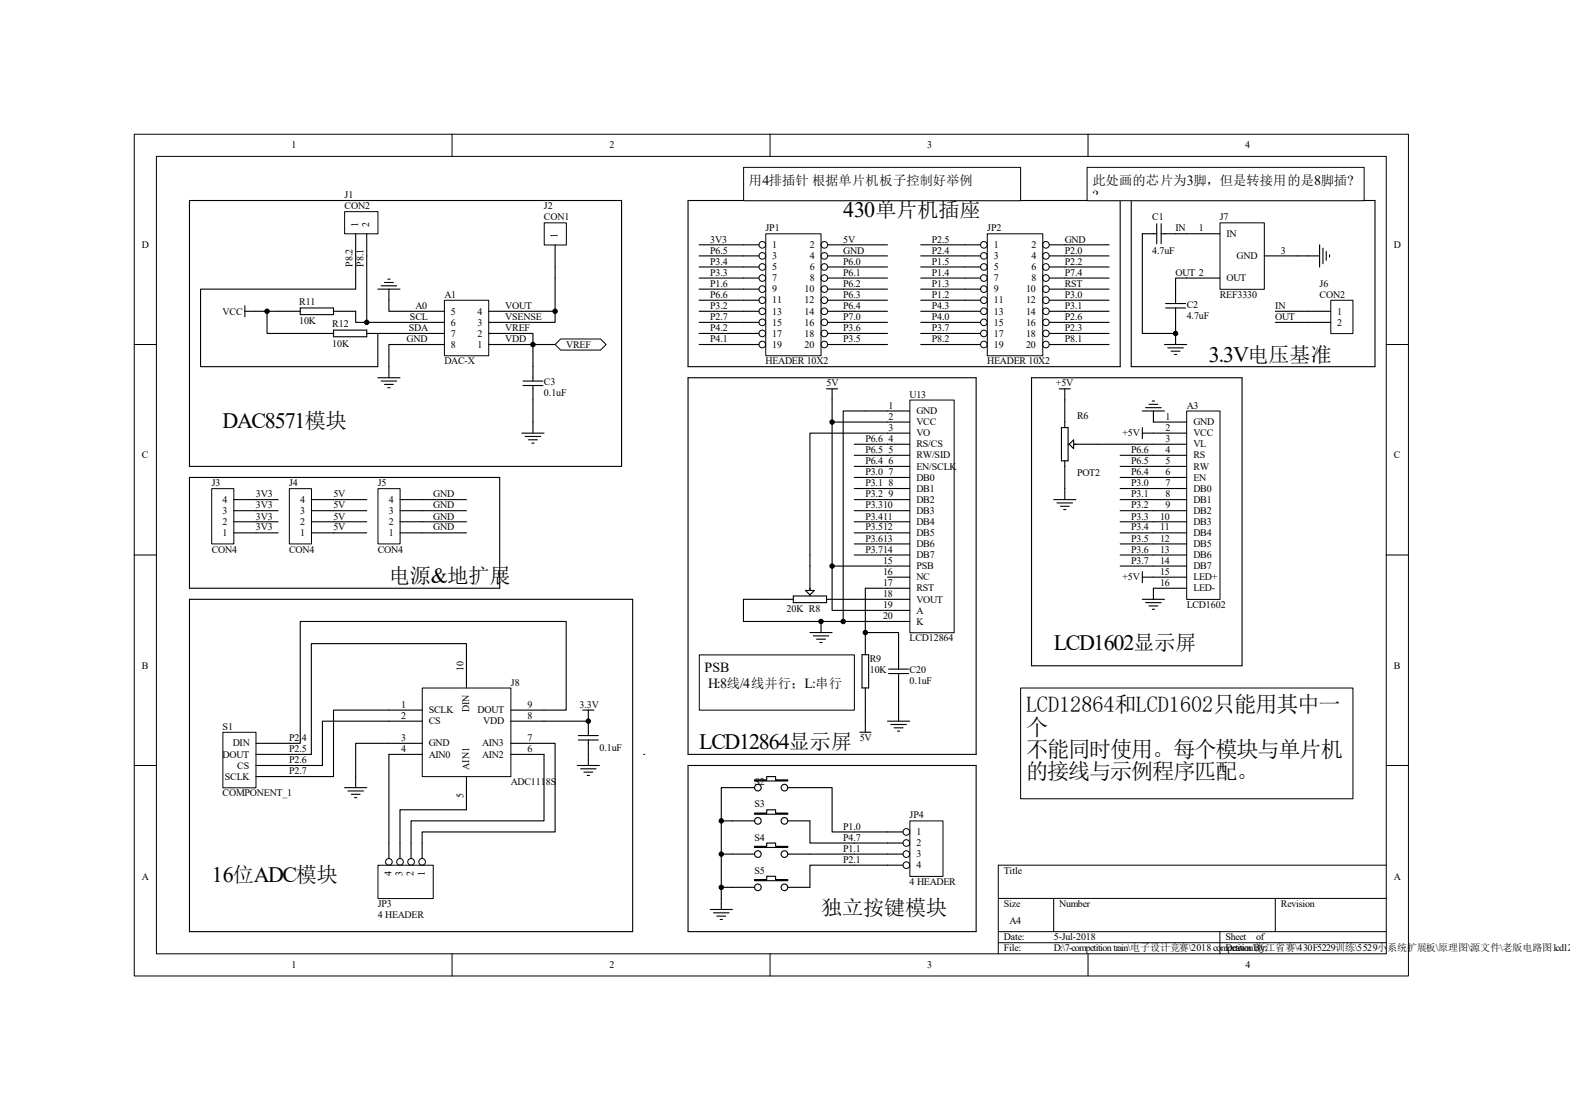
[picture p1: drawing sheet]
<svg xmlns="http://www.w3.org/2000/svg" width="297mm" height="210mm" viewBox="0 0 297 210" stroke-linecap="round" stroke-linejoin="round" font-family="sans-serif">
<g fill="none" stroke="#000" stroke-width=".19">
<path d="M25.4 25.4h241v159.3h-241zM29.6 29.6h232.7v150.9h-232.7zM85.5 25.4v4.2M145.7 25.4v4.2M205.8 25.4v4.2M25.4 65.2h4.2M262.2 65.2h4.2M25.4 105h4.2M262.2 105h4.2M25.4 144.8h4.2M262.2 144.8h4.2M188.9 170h73.3"/>
<path d="M188.9 176.3h73.3M188.9 178.4h73.3M199.3 170v6.3M230.8 176.3v4.2M241.3 170v6.3M262.2 163.7h-73.3v16.8M85.5 180.5v4.2M145.7 180.5v4.2M205.8 180.5v4.2"/>
</g>
<path d="M84.1 56.9h8.4v10.4h-8.4z" fill="#fff"/>
<path d="M84.1 56.8h8.4v10.5h-8.4z" fill="none" stroke="#000" stroke-width=".19"/>
<g fill="none" stroke="#000" stroke-width=".21">
<path d="M46.3 58.9h10.5M46.3 57.8v2.1M50.5 58.9v4.2h12.6M56.8 58.3h6.3v1.2h-6.3zM63.1 58.9h4.2v2.1h16.8M67.3 48.4v6.3h-29.4v14.7h33.6v-6.3M69.4 48.4v12.6M71.5 54.7h4.2M72.1 54.1h2.9M72.7 53.4h1.7M73.4 52.8h.4M73.6 54.7v4.2h10.5"/>
<path d="M92.4 58.9h12.6M105 58.9v2.1h-12.6M105 52.6v6.3M63.1 62.5h6.3v1.2h-6.3zM69.4 63.1h14.7M71.5 71.5h4.2M72.1 72.1h2.9M72.7 72.7h1.7M73.4 73.4h.4M84.1 65.2h-10.5v6.3M92.4 65.2h8.4v6.9M92.4 63.1h8.4v2.1"/>
<path d="M98.9 72.9h3.8M98.9 72.1h3.8M100.8 72.9v9.1M98.7 82h4.2M99.4 82.6h2.9M100 83.2h1.7M100.6 83.8h.4M144.8 113.4h5.3M150.1 112.8h6.3v1.2h-6.3zM153.2 107.1v5.7M156.4 113.4h5.2M163.7 119.7v4.2"/>
<path d="M73.6 136.4h-12.6v8.4h-6.3M73.6 134.4h-10.5v12.5h-8.4M88.2 123.9v-2.1h-29.3v20.9M102.9 134.4h4.2v-16.8h-50.3v23h-2.1M102.9 136.4h8.4v2.8M109.4 139.2h3.8M163.1 123.9h1.2v6.3h-1.2zM163.7 130.2v4.2M65.2 149h4.2M65.8 149.7h3M66.4 150.3h1.7M67.1 150.9h.4"/>
<path d="M73.6 140.6h-6.3v8.4M73.6 142.7v16.8M88.2 153.2h-12.5v6.3M102.9 142.7v12.6h-25.1v4.2M102.9 140.6h2.1v16.8h-25.1v2.1M109.2 144.8h4.2M109.4 140h3.8M109.8 145.5h3M110.5 146.1h1.6M111.1 146.7h.4M111.3 140v4.8"/>
</g>
<circle cx="50.5" cy="58.9" r=".42" fill="#000" stroke="#000" stroke-width=".19"/>
<path d="M152.4 111.7h1.7l-.9 .9z" fill="#fff" stroke="#000" stroke-width=".21"/>
<g fill="none" stroke="#000" stroke-width=".21">
<path d="M156.4 73.6h2.1M157.4 73.6v41.9h10.5M157.4 79.9h10.5M167.9 77.8h-8.4v39.8M161.6 86.1h6.3M161.6 88.2h6.3M167.9 82h-14.7v23M153.2 119.7h4.2M155.3 117.6v2.1M167.9 111.3h-4.2v8.4h6.3v6.9M153.8 120.3h3M154.5 120.9h1.7"/>
<path d="M155.1 121.6h.4M162.7 138.5h2.1M163.7 134.4v4.1M167.9 136.4h4.2M168.1 127.4h3.8M168.1 126.6h3.8M168.5 137.1h3M169.2 137.7h1.6M169.8 138.3h.4M170 127.4v9"/>
</g>
<path d="M172.2 75.7h8.3v44h-8.3z" fill="#fff"/>
<path d="M172.1 75.7h8.4v44h-8.4z" fill="none" stroke="#000" stroke-width=".19"/>
<g fill="none" stroke="#000" stroke-width=".21">
<path d="M167.9 77.8h4.2M167.9 79.9h4.2M167.9 82h4.2M167.9 84.1h4.2M167.9 86.1h4.2M167.9 88.2h4.2M167.9 90.3h4.2M167.9 92.4h4.2M167.9 94.5h4.2M167.9 96.6h4.2M167.9 98.7h4.2M140.6 113.4v4.2h31.5"/>
<path d="M153.2 105v2.1M167.9 100.8h4.2M167.9 102.9h4.2M167.9 105h4.2M167.9 107.1h4.2M167.9 109.2h4.2M167.9 111.3h4.2M167.9 113.4h4.2M167.9 115.5h4.2"/>
</g>
<path d="M144.9 44.3h10.4v23h-10.4z" fill="#fff"/>
<g fill="none" stroke="#000" stroke-width=".19">
<path d="M144.9 44.2h10.4v23.1h-10.4z"/>
<circle cx="144.2" cy="46.3" r=".63"/>
<circle cx="144.2" cy="56.8" r=".63"/>
<circle cx="144.2" cy="48.4" r=".63"/>
<circle cx="144.2" cy="54.7" r=".63"/>
<circle cx="144.2" cy="58.9" r=".63"/>
<circle cx="144.2" cy="50.5" r=".63"/>
<circle cx="144.2" cy="52.6" r=".63"/>
<circle cx="155.9" cy="50.5" r=".63"/>
<circle cx="155.9" cy="46.3" r=".63"/>
<circle cx="155.9" cy="54.7" r=".63"/>
<circle cx="155.9" cy="48.4" r=".63"/>
<circle cx="155.9" cy="52.6" r=".63"/>
<circle cx="155.9" cy="58.9" r=".63"/>
<circle cx="155.9" cy="56.8" r=".63"/>
<circle cx="144.2" cy="63.1" r=".63"/>
<circle cx="144.2" cy="65.2" r=".63"/>
<circle cx="144.2" cy="61" r=".63"/>
<circle cx="155.9" cy="65.2" r=".63"/>
<circle cx="155.9" cy="63.1" r=".63"/>
<circle cx="155.9" cy="61" r=".63"/>
</g>
<g fill="none" stroke="#000" stroke-width=".21">
<path d="M132.3 46.3h11.3M132.3 48.4h11.3M132.3 50.5h11.3M132.3 52.6h11.3M132.3 54.7h11.3M132.3 56.8h11.3M132.3 58.9h11.3M156.6 46.3h11.3M156.6 48.4h11.3M156.6 50.5h11.3M156.6 52.6h11.3M156.6 54.7h11.3"/>
<path d="M156.6 56.8h11.3M156.6 58.9h11.3M132.3 61h11.3M132.3 63.1h11.3M132.3 65.2h11.3M156.6 61h11.3M156.6 63.1h11.3M156.6 65.2h11.3M161.6 90.3h6.3M161.6 92.4h6.3M161.6 94.5h6.3M161.6 96.6h6.3"/>
<path d="M161.6 98.7h6.3M140.6 113.4h4.2M161.6 100.8h6.3M161.6 102.9h6.3M161.6 105h6.3M161.6 113.4h6.3"/>
</g>
<path d="M186.8 44.3h10.5v23h-10.5z" fill="#fff"/>
<g fill="none" stroke="#000" stroke-width=".19">
<path d="M186.8 44.2h10.5v23.1h-10.5z"/>
<circle cx="186.1" cy="50.5" r=".63"/>
<circle cx="186.1" cy="52.6" r=".63"/>
<circle cx="186.1" cy="48.4" r=".63"/>
<circle cx="186.1" cy="58.9" r=".63"/>
<circle cx="186.1" cy="46.3" r=".63"/>
<circle cx="186.1" cy="54.7" r=".63"/>
<circle cx="186.1" cy="56.8" r=".63"/>
<circle cx="197.9" cy="48.4" r=".63"/>
<circle cx="197.9" cy="52.6" r=".63"/>
<circle cx="197.9" cy="56.8" r=".63"/>
<circle cx="197.9" cy="50.5" r=".63"/>
<circle cx="197.9" cy="46.3" r=".63"/>
<circle cx="197.9" cy="54.7" r=".63"/>
<circle cx="197.9" cy="58.9" r=".63"/>
<circle cx="186.1" cy="61" r=".63"/>
<circle cx="186.1" cy="63.1" r=".63"/>
<circle cx="186.1" cy="65.2" r=".63"/>
<circle cx="197.9" cy="65.2" r=".63"/>
<circle cx="197.9" cy="63.1" r=".63"/>
<circle cx="197.9" cy="61" r=".63"/>
</g>
<g fill="none" stroke="#000" stroke-width=".21">
<path d="M174.2 46.3h11.3M174.2 48.4h11.3M174.2 50.5h11.3M174.2 52.6h11.3M174.2 54.7h11.3M174.2 56.8h11.3M174.2 58.9h11.3M198.5 46.3h11.3M198.5 48.4h11.3M198.5 50.5h11.3M198.5 52.6h11.3M198.5 54.7h11.3"/>
<path d="M198.5 56.8h11.3M198.5 58.9h11.3M174.2 61h11.3M174.2 63.1h11.3M174.2 65.2h11.3M198.5 61h11.3M198.5 63.1h11.3M198.5 65.2h11.3"/>
</g>
<path d="M71.5 163.7h10.5v6.3h-10.5z" fill="#fff"/>
<g fill="none" stroke="#000" stroke-width=".19">
<path d="M71.5 163.7h10.5v6.3h-10.5z"/>
<circle cx="73.6" cy="163.1" r=".63"/>
<circle cx="75.7" cy="163.1" r=".63"/>
<circle cx="77.8" cy="163.1" r=".63"/>
<circle cx="79.9" cy="163.1" r=".63"/>
</g>
<path d="M161.6 84.1h6.3M73.6 159.5v2.9M75.7 159.5v2.9M77.8 159.5v2.9M79.9 159.5v2.9M138.5 149h4.2M149 149h4.2" fill="none" stroke="#000" stroke-width=".21"/>
<path d="M142.7 147.6h2.3v-.7h1.7v.7h2.3v.2h-6.3z" fill-rule="evenodd" fill="#fff" stroke="#000" stroke-width=".21"/>
<g fill="none" stroke="#000" stroke-width=".21">
<path d="M138.5 155.3h4.2M149 155.3h4.2"/>
<circle cx="143.4" cy="149" r=".63"/>
<circle cx="148.4" cy="149" r=".63"/>
</g>
<path d="M142.7 153.8h2.3v-.6h1.7v.6h2.3v.3h-6.3z" fill-rule="evenodd" fill="#fff" stroke="#000" stroke-width=".21"/>
<g fill="none" stroke="#000" stroke-width=".21">
<path d="M138.5 161.6h4.2M149 161.6h4.2"/>
<circle cx="143.4" cy="155.3" r=".63"/>
<circle cx="148.4" cy="155.3" r=".63"/>
</g>
<path d="M142.7 160.1h2.3v-.6h1.7v.6h2.3v.2h-6.3z" fill-rule="evenodd" fill="#fff" stroke="#000" stroke-width=".21"/>
<g fill="none" stroke="#000" stroke-width=".21">
<path d="M138.5 167.9h4.2M149 167.9h4.2"/>
<circle cx="143.4" cy="161.6" r=".63"/>
<circle cx="148.4" cy="161.6" r=".63"/>
</g>
<path d="M142.7 166.4h2.3v-.6h1.7v.6h2.3v.2h-6.3z" fill-rule="evenodd" fill="#fff" stroke="#000" stroke-width=".21"/>
<g fill="none" stroke="#000" stroke-width=".21">
<path d="M136.5 155.3h2M138.5 149h-2v23.1M153.2 149h4.2v8.4h4.2M153.2 155.3v4.2h8.4M134.4 172.1h4.1M135 172.7h2.9M135.6 173.3h1.7M136.2 174h.5M136.5 167.9h2M136.5 161.6h2M153.2 161.6h8.4M161.6 163.7h-8.4v4.2"/>
<circle cx="143.4" cy="167.9" r=".63"/>
<circle cx="148.4" cy="167.9" r=".63"/>
</g>
<path d="M42.2 138.6h6.2v10.5h-6.2z" fill="#fff"/>
<path d="M42.2 138.6h6.2v10.5h-6.2z" fill="none" stroke="#000" stroke-width=".19"/>
<path d="M48.4 140.6h6.3M48.4 142.7h10.5M48.4 144.8h6.3M48.4 146.9h6.3" fill="none" stroke="#000" stroke-width=".21"/>
<path d="M172.2 155.4h6.2v10.4h-6.2z" fill="#fff"/>
<g fill="none" stroke="#000" stroke-width=".19">
<path d="M172.1 155.3h6.3v10.5h-6.3z"/>
<circle cx="171.5" cy="157.4" r=".63"/>
<circle cx="171.5" cy="159.5" r=".63"/>
<circle cx="171.5" cy="163.7" r=".63"/>
<circle cx="171.5" cy="161.6" r=".63"/>
</g>
<path d="M167.9 157.4h2.9M167.9 159.5h2.9M167.9 161.6h2.9M167.9 163.7h2.9" fill="none" stroke="#000" stroke-width=".21"/>
<path d="M40.1 92.5h4.1v10.4h-4.1z" fill="#fff"/>
<path d="M40 92.5h4.2v10.4h-4.2z" fill="none" stroke="#000" stroke-width=".19"/>
<path d="M44.2 98.7h4.2M44.2 96.6h4.2M44.2 94.5h4.2M44.2 100.8h4.2" fill="none" stroke="#000" stroke-width=".21"/>
<path d="M54.8 92.5h4.1v10.4h-4.1z" fill="#fff"/>
<path d="M54.7 92.5h4.2v10.4h-4.2z" fill="none" stroke="#000" stroke-width=".19"/>
<path d="M58.9 98.7h4.2M58.9 96.6h4.2M58.9 94.5h4.2M58.9 100.8h4.2" fill="none" stroke="#000" stroke-width=".21"/>
<path d="M71.5 92.5h4.2v10.4h-4.2z" fill="#fff"/>
<path d="M71.5 92.5h4.2v10.4h-4.2z" fill="none" stroke="#000" stroke-width=".19"/>
<g fill="none" stroke="#000" stroke-width=".21">
<path d="M35.8 37.9h81.8v50.3h-81.8zM130.2 37.9h81.7v31.5h-81.7zM130.2 71.5h54.5v71.2h-54.5zM35.8 90.3h58.7v21h-58.7zM48.4 98.7h4.2M48.4 96.6h4.2M48.4 94.5h4.2M63.1 98.7h6.3M63.1 96.6h6.3M63.1 94.5h6.3M75.7 98.7h12.5M75.7 96.6h12.5"/>
<path d="M75.7 94.5h12.5M35.8 113.4h83.9v62.9h-83.9zM48.4 100.8h4.2M63.1 100.8h6.3M75.7 100.8h12.5M121.8 142.7h.1M130.2 144.8h54.5v31.5h-54.5zM161.6 157.4h6.3M161.6 159.5h6.3M161.6 161.6h6.3M161.6 163.7h6.3"/>
</g>
<g fill="#000" stroke="#000" stroke-width=".19">
<circle cx="136.5" cy="155.3" r=".42"/>
<circle cx="136.5" cy="161.6" r=".42"/>
<circle cx="136.5" cy="167.9" r=".42"/>
</g>
<path d="M224.5 77.8h6.3v35.6h-6.3z" fill="#fff"/>
<path d="M224.5 77.8h6.3v35.6h-6.3z" fill="none" stroke="#000" stroke-width=".19"/>
<g fill="none" stroke="#000" stroke-width=".21">
<path d="M200.4 73.6h2.1M201.4 73.6v7.3M216.1 77.8h4.2M216.7 77.1h3M217.4 76.5h1.6M218 75.9h.4M218.2 77.8v2.1h6.3M199.3 94.5h4.2M200 95.2h2.9M200.6 95.8h1.7M200.8 80.9h1.3v6.3h-1.3zM201.2 96.4h.4"/>
<path d="M201.4 87.2v7.3M202.1 84.1h22.4M211.9 86.1h12.6M211.9 88.2h12.6M211.9 90.3h12.6M211.9 92.4h12.6M211.9 94.5h12.6M211.9 96.6h12.6M211.9 98.7h12.6M216.1 82h8.4M216.1 80.9v2.1M211.9 100.8h12.6"/>
<path d="M211.9 102.9h12.6M211.9 105h12.6M211.9 107.1h12.6M216.1 109.2h8.4M216.1 113.4h4.2M216.1 108.2v2M216.7 114h3M217.4 114.6h1.6M218 115.3h.4M224.5 111.3h-6.3v2.1"/>
</g>
<path d="M202.3 84.1l.8-.9v1.7z" fill="#fff" stroke="#000" stroke-width=".21"/>
<path d="M195.1 71.5h39.9v54.5h-39.9z" fill="none" stroke="#000" stroke-width=".21"/>
<path d="M65.2 40.1h6.3v4.1h-6.3z" fill="#fff"/>
<path d="M65.2 40h6.3v4.2h-6.3z" fill="none" stroke="#000" stroke-width=".19"/>
<path d="M67.3 44.2v4.2M69.4 44.2v4.2" fill="none" stroke="#000" stroke-width=".21"/>
<g fill="#000" stroke="#000" stroke-width=".19">
<circle cx="105" cy="58.9" r=".42"/>
<circle cx="69.4" cy="61" r=".42"/>
<circle cx="157.4" cy="79.9" r=".42"/>
<circle cx="155.3" cy="117.6" r=".42"/>
<circle cx="159.5" cy="117.6" r=".42"/>
<circle cx="163.7" cy="119.7" r=".42"/>
</g>
<path d="M103 42.2h4.1v4.2h-4.1z" fill="#fff"/>
<path d="M103 42.2h4.1v4.2h-4.1z" fill="none" stroke="#000" stroke-width=".19"/>
<path d="M105 46.3v6.3" fill="none" stroke="#000" stroke-width=".21"/>
<path d="M79.9 130.2h16.7v16.7h-16.7z" fill="#fff"/>
<path d="M79.9 130.2h16.7v16.7h-16.7z" fill="none" stroke="#000" stroke-width=".19"/>
<path d="M73.6 134.4h6.3M73.6 136.4h6.3M88.2 123.9v6.3M96.6 134.4h6.3M96.6 136.4h6.3M73.6 140.6h6.3M73.6 142.7h6.3M88.2 146.9v6.3M96.6 140.6h6.3M96.6 142.7h6.3" fill="none" stroke="#000" stroke-width=".21"/>
<path d="M230.8 42.2h8.4v12.5h-8.4z" fill="#fff"/>
<path d="M230.8 42.2h8.4v12.5h-8.4z" fill="none" stroke="#000" stroke-width=".19"/>
<g fill="none" stroke="#000" stroke-width=".21">
<path d="M218.8 44.2h-2.7v18.9h6.3M218.8 42.3v3.8M219.7 44.2h11.1M219.7 42.3v3.8M220.5 58.3h3.8M220.5 57.4h3.8M222.4 58.3v6.9M230.8 52.6h-8.4v4.8M239.2 48.4h10.4M249.6 46.3v4.2M250.3 47v2.9M250.9 47.6v1.7"/>
<path d="M251.5 48.2v.4M220.3 65.2h4.2M220.9 65.8h3M221.6 66.4h1.6M222.2 67.1h.4M110.3 134.4h2.1M111.3 134.4v2"/>
</g>
<path d="M251.8 56.9h4.1v6.2h-4.1z" fill="#fff"/>
<path d="M251.8 56.8h4.1v6.3h-4.1z" fill="none" stroke="#000" stroke-width=".19"/>
<path d="M214 37.9h46.1v31.5h-46.1zM241.3 58.9h10.4M241.3 61h10.4" fill="none" stroke="#000" stroke-width=".21"/>
<g fill="#000" stroke="#000" stroke-width=".19">
<circle cx="222.4" cy="63.1" r=".42"/>
<circle cx="111.3" cy="136.4" r=".42"/>
</g>
<path d="M105 65.2l1.1-1.1h7.5l1.1 1.1-1.1 1h-7.5z" fill-rule="evenodd" fill="#fff" stroke="#000" stroke-width=".19"/>
<path d="M100.8 65.2h4.2M157.4 107.1h10.5" fill="none" stroke="#000" stroke-width=".21"/>
<g fill="#000" stroke="#000" stroke-width=".19">
<circle cx="100.8" cy="65.2" r=".42"/>
<circle cx="157.4" cy="107.1" r=".42"/>
</g>
<path d="M132.3 124h29.3v10.4h-29.3z" fill="#fff"/>
<path d="M132.3 123.9h29.3v10.5h-29.3z" fill="none" stroke="#000" stroke-width=".19"/>
<path d="M140.7 31.7h52.4v6.3h-52.4z" fill="#fff"/>
<path d="M140.7 31.7h52.4v6.3h-52.4z" fill="none" stroke="#000" stroke-width=".19"/>
<path d="M205.7 31.7h52.4v6.3h-52.4z" fill="#fff"/>
<path d="M205.7 31.7h52.4v6.3h-52.4z" fill="none" stroke="#000" stroke-width=".19"/>
<path d="M193.1 130.2h62.8v20.9h-62.8z" fill="#fff"/>
<path d="M193.1 130.2h62.8v20.9h-62.8z" fill="none" stroke="#000" stroke-width=".19"/>
<g font-size="4.2">
<text x="159.5" y="41.1">430单片机插座</text>
<text x="228.7" y="68.4">3.3V电压基准</text>
<text x="42.1" y="81">DAC8571模块</text>
<text x="199.3" y="122.9">LCD1602显示屏</text>
<text x="194.1" y="134.8">LCD12864和LCD1602只能用其中一</text>
<text x="132.2" y="141.8">LCD12864显示屏</text>
<text x="194.1" y="139">个</text>
<text x="194.1" y="143.2">不能同时使用。每个模块与单片机</text>
<text x="194.1" y="147.4">的接线与示例程序匹配。</text>
<text x="40" y="166.9">16位ADC模块</text>
</g>
<g font-size="4">
<text x="73.6" y="110.3">电源&amp;地扩展</text>
<text x="155.3" y="173.2">独立按键模块</text>
</g>
<g font-size="2.6">
<text x="206.7" y="37.9">?</text>
<text x="133.3" y="127.2">PSB</text>
<text x="133.9" y="130.1">H:8线/4线并行；L:串行</text>
</g>
<g font-size="2.5">
<text x="141.7" y="35">用4排插针 根据单片机板子控制好举例</text>
<text x="206.7" y="35">此处画的芯片为3脚，但是转接用的是8脚插?</text>
</g>
<g font-size="1.9">
<text x="55.1" y="28.1">1</text>
<text x="115.3" y="28.1">2</text>
<text x="175.4" y="28.1">3</text>
<text x="235.6" y="28.1">4</text>
<text x="65.2" y="37.5">J1</text>
<text x="65.2" y="39.6">CON2</text>
<text x="102.9" y="39.6">J2</text>
<text x="102.9" y="41.7">CON1</text>
<text x="218" y="41.7">C1</text>
<text x="230.8" y="41.7">J7</text>
<text x="26.8" y="46.9">D</text>
<text x="67.8" y="43" transform="rotate(-90 67.8 43)">1</text>
<text x="69.8" y="43" transform="rotate(-90 69.8 43)">2</text>
<text x="105.5" y="45.1" transform="rotate(-90 105.5 45.1)">1</text>
<text x="134.4" y="45.9">3V3</text>
<text x="134.4" y="48">P6.5</text>
<text x="144.8" y="43.8">JP1</text>
<text x="146.1" y="46.9">1</text>
<text x="153.2" y="46.9">2</text>
<text x="159.5" y="48">GND</text>
<text x="159.5" y="45.9">5V</text>
<text x="176.3" y="48">P2.4</text>
<text x="176.3" y="45.9">P2.5</text>
<text x="186.8" y="43.8">JP2</text>
<text x="188" y="46.9">1</text>
<text x="195.2" y="46.9">2</text>
<text x="201.4" y="48">P2.0</text>
<text x="201.4" y="45.9">GND</text>
<text x="218" y="48">4.7uF</text>
<text x="222.4" y="43.8">IN</text>
<text x="226.8" y="43.8">1</text>
<text x="232" y="44.8">IN</text>
<text x="242.3" y="48">3</text>
<text x="263.7" y="46.9">D</text>
<text x="66.7" y="50.5" transform="rotate(-90 66.7 50.5)">P8.2</text>
<text x="68.8" y="50.5" transform="rotate(-90 68.8 50.5)">P8.1</text>
<text x="134.4" y="50.1">P3.4</text>
<text x="134.4" y="52.2">P3.3</text>
<text x="146.1" y="49">3</text>
<text x="146.1" y="51.1">5</text>
<text x="146.1" y="53.2">7</text>
<text x="153.2" y="49">4</text>
<text x="153.2" y="51.1">6</text>
<text x="153.2" y="53.2">8</text>
<text x="159.5" y="52.2">P6.1</text>
<text x="159.5" y="50.1">P6.0</text>
<text x="176.3" y="50.1">P1.5</text>
<text x="176.3" y="52.2">P1.4</text>
<text x="188" y="49">3</text>
<text x="188" y="51.1">5</text>
<text x="188" y="53.2">7</text>
<text x="195.2" y="49">4</text>
<text x="195.2" y="51.1">6</text>
<text x="195.2" y="53.2">8</text>
<text x="201.4" y="52.2">P7.4</text>
<text x="201.4" y="50.1">P2.2</text>
<text x="222.4" y="52.2">OUT 2</text>
<text x="232" y="53.2">OUT</text>
<text x="233.9" y="49">GND</text>
<text x="42.1" y="59.5">VCC</text>
<text x="56.6" y="57.6">R11</text>
<text x="78.6" y="58.5">A0</text>
<text x="84.1" y="56.3">A1</text>
<text x="85.3" y="59.5">5</text>
<text x="90.3" y="59.5">4</text>
<text x="95.6" y="58.5">VOUT</text>
<text x="134.4" y="54.3">P1.6</text>
<text x="134.4" y="56.3">P6.6</text>
<text x="134.4" y="58.5">P3.2</text>
<text x="146.1" y="55.3">9</text>
<text x="146.1" y="57.4">11</text>
<text x="146.1" y="59.5">13</text>
<text x="152.2" y="55.3">10</text>
<text x="152.2" y="57.4">12</text>
<text x="152.2" y="59.5">14</text>
<text x="159.5" y="58.5">P6.4</text>
<text x="159.5" y="56.3">P6.3</text>
<text x="159.5" y="54.3">P6.2</text>
<text x="176.3" y="54.3">P1.3</text>
<text x="176.3" y="56.3">P1.2</text>
<text x="176.3" y="58.5">P4.3</text>
<text x="188" y="55.3">9</text>
<text x="188" y="57.4">11</text>
<text x="188" y="59.5">13</text>
<text x="194.1" y="55.3">10</text>
<text x="194.1" y="57.4">12</text>
<text x="194.1" y="59.5">14</text>
<text x="201.4" y="58.5">P3.1</text>
<text x="201.4" y="56.3">P3.0</text>
<text x="201.4" y="54.3">RST</text>
<text x="224.5" y="58.3">C2</text>
<text x="230.8" y="56.3">REF3330</text>
<text x="241.3" y="58.5">IN</text>
<text x="249.6" y="54.3">J6</text>
<text x="249.6" y="56.3">CON2</text>
<text x="253" y="59.5">1</text>
<text x="56.6" y="61.4">10K</text>
<text x="62.9" y="61.8">R12</text>
<text x="62.9" y="65.6">10K</text>
<text x="76.9" y="64.7">GND</text>
<text x="77.3" y="62.7">SDA</text>
<text x="77.6" y="60.5">SCL</text>
<text x="85.3" y="61.6">6</text>
<text x="85.3" y="63.7">7</text>
<text x="85.3" y="65.8">8</text>
<text x="90.3" y="61.6">3</text>
<text x="90.3" y="63.7">2</text>
<text x="90.3" y="65.8">1</text>
<text x="95.6" y="60.5">VSENSE</text>
<text x="95.6" y="62.7">VREF</text>
<text x="95.6" y="64.7">VDD</text>
<text x="107.1" y="65.8">VREF</text>
<text x="134.4" y="60.5">P2.7</text>
<text x="134.4" y="62.7">P4.2</text>
<text x="134.4" y="64.7">P4.1</text>
<text x="146.1" y="61.6">15</text>
<text x="146.1" y="63.7">17</text>
<text x="146.1" y="65.8">19</text>
<text x="152.2" y="61.6">16</text>
<text x="152.2" y="63.7">18</text>
<text x="152.2" y="65.8">20</text>
<text x="159.5" y="62.7">P3.6</text>
<text x="159.5" y="60.5">P7.0</text>
<text x="159.5" y="64.7">P3.5</text>
<text x="176.3" y="60.5">P4.0</text>
<text x="176.3" y="62.7">P3.7</text>
<text x="176.3" y="64.7">P8.2</text>
<text x="188" y="61.6">15</text>
<text x="188" y="63.7">17</text>
<text x="188" y="65.8">19</text>
<text x="194.1" y="61.6">16</text>
<text x="194.1" y="63.7">18</text>
<text x="194.1" y="65.8">20</text>
<text x="201.4" y="62.7">P2.3</text>
<text x="201.4" y="60.5">P2.6</text>
<text x="201.4" y="64.7">P8.1</text>
<text x="224.5" y="60.3">4.7uF</text>
<text x="241.3" y="60.5">OUT</text>
<text x="253" y="61.6">2</text>
<text x="84.1" y="68.9">DAC-X</text>
<text x="144.8" y="68.9">HEADER 10X2</text>
<text x="186.8" y="68.9">HEADER 10X2</text>
<text x="102.9" y="72.9">C3</text>
<text x="102.9" y="75">0.1uF</text>
<text x="156.4" y="73.1">5V</text>
<text x="168.1" y="77.3">1</text>
<text x="172.1" y="75.2">U13</text>
<text x="199.8" y="73.1">+5V</text>
<text x="224.5" y="77.3">A3</text>
<text x="163.7" y="83.6">P6.6</text>
<text x="168.1" y="79.4">2</text>
<text x="168.1" y="81.5">3</text>
<text x="168.1" y="83.6">4</text>
<text x="173.4" y="78.4">GND</text>
<text x="173.4" y="80.5">VCC</text>
<text x="173.4" y="82.5">VO</text>
<text x="203.8" y="79.2">R6</text>
<text x="212.3" y="82.5">+5V</text>
<text x="220.5" y="79.4">1</text>
<text x="220.5" y="81.5">2</text>
<text x="220.5" y="83.6">3</text>
<text x="225.8" y="80.5">GND</text>
<text x="225.8" y="82.5">VCC</text>
<text x="26.8" y="86.7">C</text>
<text x="163.7" y="85.7">P6.5</text>
<text x="163.7" y="87.8">P6.4</text>
<text x="163.7" y="89.9">P3.0</text>
<text x="168.1" y="85.7">5</text>
<text x="168.1" y="87.8">6</text>
<text x="168.1" y="89.9">7</text>
<text x="173.4" y="84.7">RS/CS</text>
<text x="173.4" y="86.7">RW/SID</text>
<text x="173.4" y="88.9">EN/SCLK</text>
<text x="214" y="85.7">P6.6</text>
<text x="214" y="87.8">P6.5</text>
<text x="214" y="89.9">P6.4</text>
<text x="220.5" y="85.7">4</text>
<text x="220.5" y="87.8">5</text>
<text x="220.5" y="89.9">6</text>
<text x="225.8" y="84.7">VL</text>
<text x="225.8" y="86.7">RS</text>
<text x="225.8" y="88.9">RW</text>
<text x="263.7" y="86.7">C</text>
<text x="40" y="92">J3</text>
<text x="42.1" y="95.1">4</text>
<text x="48.4" y="94.1">3V3</text>
<text x="54.7" y="92">J4</text>
<text x="56.8" y="95.1">4</text>
<text x="63.1" y="94.1">5V</text>
<text x="71.5" y="92">J5</text>
<text x="73.6" y="95.1">4</text>
<text x="82" y="94.1">GND</text>
<text x="163.7" y="92">P3.1</text>
<text x="163.7" y="94.1">P3.2</text>
<text x="168.1" y="92">8</text>
<text x="168.1" y="94.1">9</text>
<text x="173.4" y="90.9">DB0</text>
<text x="173.4" y="93">DB1</text>
<text x="173.4" y="95.1">DB2</text>
<text x="203.8" y="90.1">POT2</text>
<text x="214" y="92">P3.0</text>
<text x="214" y="94.1">P3.1</text>
<text x="220.5" y="92">7</text>
<text x="220.5" y="94.1">8</text>
<text x="225.8" y="90.9">EN</text>
<text x="225.8" y="93">DB0</text>
<text x="225.8" y="95.1">DB1</text>
<text x="42.1" y="101.4">1</text>
<text x="42.1" y="99.3">2</text>
<text x="42.1" y="97.2">3</text>
<text x="48.4" y="96.2">3V3</text>
<text x="48.4" y="98.3">3V3</text>
<text x="48.4" y="100.4">3V3</text>
<text x="56.8" y="101.4">1</text>
<text x="56.8" y="99.3">2</text>
<text x="56.8" y="97.2">3</text>
<text x="63.1" y="96.2">5V</text>
<text x="63.1" y="98.3">5V</text>
<text x="63.1" y="100.4">5V</text>
<text x="73.6" y="101.4">1</text>
<text x="73.6" y="99.3">2</text>
<text x="73.6" y="97.2">3</text>
<text x="82" y="96.2">GND</text>
<text x="82" y="98.3">GND</text>
<text x="82" y="100.4">GND</text>
<text x="163.7" y="96.2">P3.310</text>
<text x="163.7" y="98.3">P3.411</text>
<text x="163.7" y="100.4">P3.512</text>
<text x="173.4" y="97.2">DB3</text>
<text x="173.4" y="99.3">DB4</text>
<text x="173.4" y="101.4">DB5</text>
<text x="214" y="96.2">P3.2</text>
<text x="214" y="98.3">P3.3</text>
<text x="214" y="100.4">P3.4</text>
<text x="219.5" y="98.3">10</text>
<text x="219.5" y="100.4">11</text>
<text x="220.5" y="96.2">9</text>
<text x="225.8" y="97.2">DB2</text>
<text x="225.8" y="99.3">DB3</text>
<text x="225.8" y="101.4">DB4</text>
<text x="40" y="104.6">CON4</text>
<text x="54.7" y="104.6">CON4</text>
<text x="71.5" y="104.6">CON4</text>
<text x="163.7" y="102.5">P3.613</text>
<text x="163.7" y="104.6">P3.714</text>
<text x="167" y="106.7">15</text>
<text x="173.4" y="103.5">DB6</text>
<text x="173.4" y="105.6">DB7</text>
<text x="173.4" y="107.7">PSB</text>
<text x="214" y="102.5">P3.5</text>
<text x="214" y="104.6">P3.6</text>
<text x="214" y="106.7">P3.7</text>
<text x="219.5" y="102.5">12</text>
<text x="219.5" y="104.6">13</text>
<text x="219.5" y="106.7">14</text>
<text x="225.8" y="103.5">DB5</text>
<text x="225.8" y="105.6">DB6</text>
<text x="225.8" y="107.7">DB7</text>
<text x="167" y="108.8">16</text>
<text x="167" y="110.9">17</text>
<text x="167" y="112.9">18</text>
<text x="173.4" y="109.8">NC</text>
<text x="173.4" y="111.9">RST</text>
<text x="212.3" y="109.8">+5V</text>
<text x="219.5" y="108.8">15</text>
<text x="219.5" y="110.9">16</text>
<text x="225.8" y="109.8">LED+</text>
<text x="225.8" y="111.9">LED-</text>
<text x="148.8" y="115.9">20K R8</text>
<text x="167" y="115.1">19</text>
<text x="167" y="117.1">20</text>
<text x="173.4" y="114">VOUT</text>
<text x="173.4" y="116.1">A</text>
<text x="173.4" y="118.2">K</text>
<text x="224.5" y="115.1">LCD1602</text>
<text x="164.5" y="125.3">R9</text>
<text x="172.1" y="121.3">LCD12864</text>
<text x="26.8" y="126.6">B</text>
<text x="87.7" y="127" transform="rotate(-90 87.7 127)">10</text>
<text x="96.6" y="129.7">J8</text>
<text x="164.5" y="127.4">10K</text>
<text x="172.1" y="127.4">C20</text>
<text x="172.1" y="129.5">0.1uF</text>
<text x="263.7" y="126.6">B</text>
<text x="75.9" y="133.9">1</text>
<text x="75.9" y="136">2</text>
<text x="81.1" y="135">SCLK</text>
<text x="81.1" y="137">CS</text>
<text x="88.7" y="134.8" transform="rotate(-90 88.7 134.8)">DIN</text>
<text x="90.3" y="135">DOUT</text>
<text x="91.4" y="137">VDD</text>
<text x="99.8" y="136">8</text>
<text x="99.8" y="133.9">9</text>
<text x="109.6" y="133.9">3.3V</text>
<text x="42.1" y="143.3">DOUT</text>
<text x="42.1" y="138.1">S1</text>
<text x="44" y="141.2">DIN</text>
<text x="54.7" y="140.2">P2.4</text>
<text x="54.7" y="142.3">P2.5</text>
<text x="75.9" y="140.2">3</text>
<text x="75.9" y="142.3">4</text>
<text x="81.1" y="141.2">GND</text>
<text x="81.1" y="143.3">AIN0</text>
<text x="91.2" y="143.3">AIN2</text>
<text x="91.2" y="141.2">AIN3</text>
<text x="99.8" y="142.3">6</text>
<text x="99.8" y="140.2">7</text>
<text x="113.4" y="142.1">0.1uF</text>
<text x="162.6" y="140.2">5V</text>
<text x="42.5" y="147.5">SCLK</text>
<text x="44.9" y="145.5">CS</text>
<text x="54.7" y="144.4">P2.6</text>
<text x="54.7" y="146.5">P2.7</text>
<text x="88.7" y="145.7" transform="rotate(-90 88.7 145.7)">AIN1</text>
<text x="96.6" y="148.6">ADC1118S</text>
<text x="142.7" y="148.6">S2</text>
<text x="42.1" y="150.7">COMPONENT_1</text>
<text x="87.7" y="150.9" transform="rotate(-90 87.7 150.9)">5</text>
<text x="142.7" y="152.8">S3</text>
<text x="172.1" y="154.9">JP4</text>
<text x="142.7" y="159">S4</text>
<text x="159.5" y="157">P1.0</text>
<text x="159.5" y="159">P4.7</text>
<text x="159.5" y="161.2">P1.1</text>
<text x="173.4" y="158">1</text>
<text x="173.4" y="160.1">2</text>
<text x="26.8" y="166.4">A</text>
<text x="74" y="165.8" transform="rotate(-90 74 165.8)">4</text>
<text x="76.2" y="165.8" transform="rotate(-90 76.2 165.8)">3</text>
<text x="78.2" y="165.8" transform="rotate(-90 78.2 165.8)">2</text>
<text x="80.3" y="165.8" transform="rotate(-90 80.3 165.8)">1</text>
<text x="142.7" y="165.4">S5</text>
<text x="159.5" y="163.2">P2.1</text>
<text x="172.1" y="167.4">4 HEADER</text>
<text x="173.4" y="162.2">3</text>
<text x="173.4" y="164.3">4</text>
<text x="189.9" y="165.4">Title</text>
<text x="263.7" y="166.4">A</text>
<text x="71.5" y="171.6">JP3</text>
<text x="71.5" y="173.7">4 HEADER</text>
<text x="189.9" y="171.6">Size</text>
<text x="200.4" y="171.6">Number</text>
<text x="242.3" y="171.6">Revision</text>
<text x="189.9" y="177.9">Date:</text>
<text x="191" y="174.8">A4</text>
<text x="199.4" y="177.9">5-Jul-2018</text>
<text x="231.8" y="177.9">Sheet</text>
<text x="237.6" y="177.9">of</text>
<text x="55.1" y="183.2">1</text>
<text x="115.3" y="183.2">2</text>
<text x="175.4" y="183.2">3</text>
<text x="189.9" y="180">File:</text>
<text x="199.4" y="180">D:\7-competition train\电子设计竞赛\2018 competition\浙江省赛\430F5229训练\5529小系统扩展板\原理图\源文件\老版电路图lcd128</text>
<text x="231.8" y="180">Drawn By:</text>
<text x="235.6" y="183.2">4</text>
</g>
</svg>
